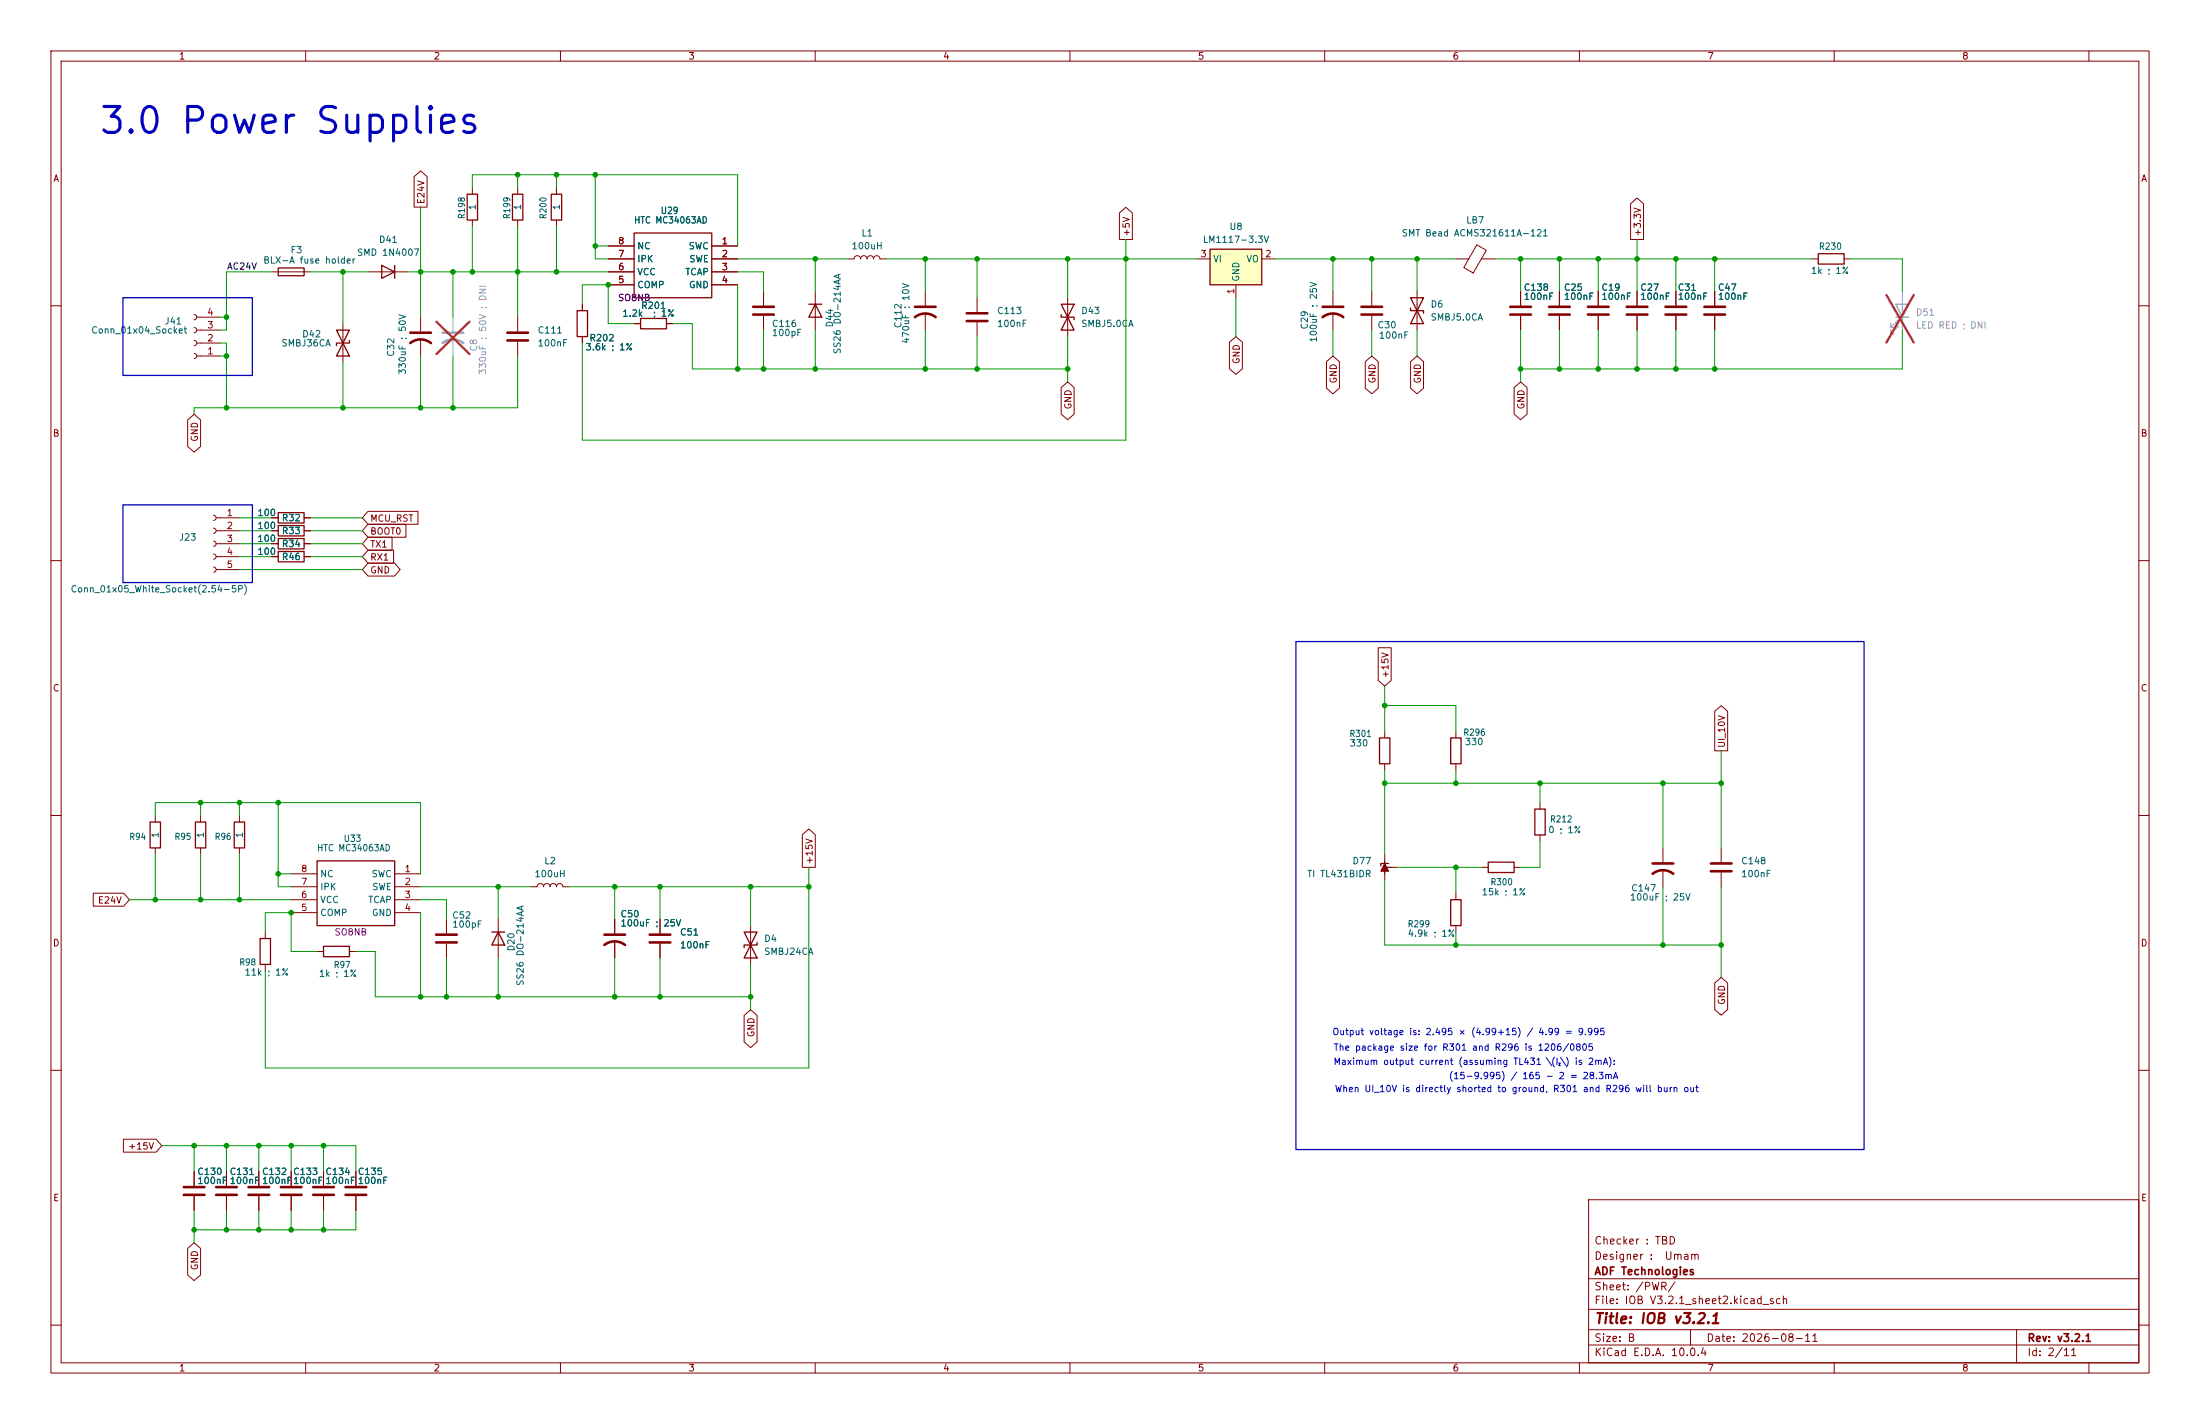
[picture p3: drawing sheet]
<svg xmlns="http://www.w3.org/2000/svg" width="432mm" height="279mm" viewBox="0 0 432 279" stroke-linecap="round" stroke-linejoin="round" font-family="sans-serif">
<g fill="none" stroke="#840000" stroke-width=".2">
<path d="M10 10h411.8v259.4h-411.8zM12 12h407.8v255.4h-407.8zM60 10v2M110 10v2M160 10v2M210 10v2M260 10v2M310 10v2M360 10v2M410 10v2M92.7 36.8v1.3M101.6 36.8v1.3"/>
<path d="M109.2 36.8v1.3M53.3 53.3h7.7M72.4 53.3h7.6M92.7 43.2v1.3M101.6 43.2v1.3M109.2 43.2v1.3M114.3 59.7v1.3M119.4 53.3h5.1M119.4 50.8h5.1M119.4 48.3h5.1M119.4 55.9h5.1M139.7 53.3h5.1"/>
<path d="M139.7 50.8h5.1M139.7 48.3h5.1M139.7 55.9h5.1M149.9 57.2v2.7M160 57.2v7.6M166.4 50.8h1.2a.63 .63 0 0 1 .7-.6 .63 .63 0 0 1 .6 .6 .63 .63 0 0 1 .7-.6 .63 .63 0 0 1 .6 .6 .63 .63 0 0 1 .6-.6 .63 .63 0 0 1 .6 .6h.1a.63 .63 0 0 1 .6-.6 .63 .63 0 0 1 .6 .6h1.3M181.6 57.2v2.7M209.5 58.4v7.6M269.2 57.2v2.7M306.1 57.2v2.7M313.7 57.2v2.7M10 60h2"/>
<path d="M38.1 69.3l.4 .2 .1 .4-.1 .3-.4 .2M38.1 66.8l.4 .2 .1 .3-.1 .4-.4 .1M38.1 64.3l.4 .1 .1 .4-.1 .3-.4 .2M38.1 61.7l.4 .2 .1 .3-.1 .4-.4 .1M38.6 69.9h4.6M38.6 67.3h4.6M38.6 64.8h4.6M38.6 62.2h4.6M67.3 63.5v7.6M82.5 62.2v2.8M82.5 66.5v3.4M101.6 62.2v2.8"/>
<path d="M101.6 67.1v2.8M114.3 66v1.3M124.5 63.5h1.2M130.8 63.5h1.3M149.9 62v2.8M181.6 61.5v3.3M269.2 62v2.8M306.1 62v2.8M313.7 62v2.8M419.8 60h2M10 110h2M41.9 101.1l.4 .1 .1 .4-.1 .4-.4 .1"/>
<path d="M41.9 103.6l.4 .2 .1 .3-.1 .4-.4 .1M41.9 106.2l.4 .1 .1 .4-.1 .3-.4 .2M41.9 108.7l.4 .2 .1 .3-.1 .4-.4 .1M41.9 111.3l.4 .1 .1 .4-.1 .3-.4 .2M42.4 101.6h4.6M42.4 104.1h4.6M42.4 106.7h4.6M42.4 109.2h4.6M42.4 111.8h4.6M53.3 101.6h1.3M53.3 104.1h1.3M53.3 106.7h1.3"/>
<path d="M53.3 109.2h1.3M59.7 101.6h1.3M59.7 104.1h1.3M59.7 106.7h1.3M59.7 109.2h1.3M419.8 110h2M10 160h2M271.8 143.5v1.3M271.8 149.9v1.2M285.7 143.5v1.3M285.7 149.9v1.2M302.3 157.5v1.3"/>
<path d="M419.8 160h2M30.5 160v1.3M30.5 166.4v1.2M39.4 160v1.3M39.4 166.4v1.2M47 160v1.3M47 166.4v1.2M57.1 174h5.1M57.1 171.5h5.1M57.1 176.5h5.1M57.1 179.1h5.1M77.5 174h5"/>
<path d="M77.5 171.5h5M77.5 176.5h5M77.5 179.1h5M104.1 174l1.3-.1a.63 .63 0 0 1 .7-.5 .63 .63 0 0 1 .6 .6v-.1a.63 .63 0 0 1 .6-.5 .63 .63 0 0 1 .6 .6l.1-.1a.63 .63 0 0 1 .6-.5 .63 .63 0 0 1 .6 .6v-.1a.63 .63 0 0 1 .7-.5 .63 .63 0 0 1 .6 .6h1.3M271.8 168.9v2.6M271.8 170.2h2.5M271.8 167.6v5.1M285.7 175.3v1.2M290.8 170.2h1.3M297.2 170.2h1.2M302.3 163.8v1.3M326.4 166.4v2.8"/>
<path d="M326.4 170.7v3.3M337.8 166.4v2.8M337.8 171.2v2.8M52.1 182.9v1.3M52.1 189.2v1.3M62.2 186.7h1.3M68.6 186.7h1.2M87.6 180.3v2.8M87.6 185.2v2.8M97.8 180.3v7.7M120.6 180.3v2.8M120.6 184.7v3.3"/>
<path d="M129.5 180.3v2.8M129.5 185.2v2.8M147.3 181.6v7.6M285.7 181.6v1.3M10 210h2M419.8 210h2M38.1 229.9v2.8M38.1 234.7v2.8M44.4 229.9v2.8M44.4 234.7v2.8M50.8 229.9v2.8M50.8 234.7v2.8"/>
<path d="M57.1 229.9v2.8M57.1 234.7v2.8M63.5 229.9v2.8M63.5 234.7v2.8M69.8 229.9v2.8M69.8 234.7v2.8M311.8 235.4h108v32h-108zM10 260h2M311.8 256.9h108M311.8 250.9h108M419.8 260h2M60 267.4v2"/>
<path d="M110 267.4v2M160 267.4v2M210 267.4v2M260 267.4v2M310 267.4v2M311.8 263.9h108M311.8 260.9h108M331.8 260.9v3M360 267.4v2M395.8 260.9v6.5M410 267.4v2"/>
</g>
<g fill="none" stroke="#840000" stroke-width=".51">
<path d="M80.5 67.3a3.3 3.3 0 0 1 4.1 0M80.5 65.3h4.1M99.6 65.3h4M99.6 66.8h4M147.8 60.2h4.1M147.8 61.7h4.1M179.6 62.2a3.3 3.3 0 0 1 4 0M179.6 60.2h4M267.2 60.2h4.1M267.2 61.7h4.1M304 60.2h4.1M304 61.7h4.1"/>
<path d="M311.7 60.2h4M311.7 61.7h4M324.4 171.5a3.3 3.3 0 0 1 4 0M324.4 169.4h4M335.8 169.4h4.1M335.8 170.9h4.1M85.6 183.4h4.1M85.6 184.9h4.1M118.6 185.4a3.3 3.3 0 0 1 4.1 0M118.6 183.4h4.1M127.5 183.4h4.1M127.5 184.9h4.1"/>
<path d="M36.1 232.9h4M36.1 234.4h4M42.4 232.9h4.1M42.4 234.4h4.1M48.8 232.9h4M48.8 234.4h4M55.1 232.9h4.1M55.1 234.4h4.1M61.5 232.9h4M61.5 234.4h4M67.8 232.9h4.1M67.8 234.4h4.1"/>
</g>
<g fill="none" stroke="#840000" stroke-width=".25">
<path d="M91.7 38.1h2v5.1h-2zM100.6 38.1h2v5.1h-2zM108.2 38.1h2v5.1h-2zM54.6 52.6h5.1v1.5h-5.1zM74.9 52.1l2.6 1.2-2.6 1.3zM77.5 52.1v2.5M124.5 45.7h15.2v12.7h-15.2zM158.7 59.7h2.6M160 59.7l1.3 2.5h-2.6zM208.3 59.7l2.5 5.1h-2.5l2.5-5.1zM66 64.8l2.6 5.1h-2.6l2.6-5.1zM68.6 66.8v.5h-2.6v.5"/>
<path d="M113.3 61h2v5h-2zM125.7 62.5h5.1v2h-5.1zM208.3 61.7v.5h2.5v.5M54.6 100.6h5.1v2h-5.1zM54.6 108.2h5.1v2h-5.1zM54.6 103.1h5.1v2.1h-5.1zM54.6 105.7h5.1v2h-5.1zM270.8 144.8h2v5.1h-2zM284.7 144.8h2.1v5.1h-2.1zM301.2 158.8h2.1v5h-2.1zM29.5 161.3h2v5.1h-2zM38.4 161.3h2v5.1h-2z"/>
<path d="M46 161.3h2v5.1h-2zM62.2 168.9h15.3v12.7h-15.3zM272.5 169.4h-1.5v.5M284.7 176.5h2.1v5.1h-2.1zM292.1 169.2h5.1v2h-5.1zM51.1 184.2h2v5h-2zM63.5 185.7h5.1v2h-5.1zM96.5 182.9h2.6M97.8 182.9l1.3 2.5h-2.6zM146 182.9l2.6 5.1h-2.6l2.6-5.1zM148.6 184.9v.5h-2.6v.5"/>
</g>
<path d="M86.9 67.3a3.3 3.3 0 0 1 4 0M86.9 65.3h4" fill="none" stroke="#a1a1a1" stroke-width=".51"/>
<path d="M88.9 62.2v2.8M88.9 66.5v3.4" fill="none" stroke="#a1a1a1" stroke-width=".2"/>
<path d="M85.7 63.1l6.4 6.4M92.1 63.1l-6.4 6.4" fill="none" stroke="#e12e31" stroke-width=".46"/>
<path d="M271.8 169.4l.7 1.5h-1.5z" fill="#840000" stroke="#840000" stroke-width=".2"/>
<path d="M237.5 48.9h10.1v7h-10.1z" fill="#ffffc2"/>
<path d="M237.5 48.9h10.1v7h-10.1zM276.9 58.4h2.5l-2.5 5.1h2.5zM356.9 49.8h5v2h-5zM276.9 60.5v.5h2.5v.5" fill="none" stroke="#840000" stroke-width=".25"/>
<g fill="none" stroke="#840000" stroke-width=".2">
<path d="M81.3 34.6l1.2-1.1 1.3 1.1v6h-2.5zM320 40l1.3-1.1 1.3 1.1v7h-2.6zM114.3 59.7v1.3M119.4 50.8h5.1M119.4 48.3h5.1M119.4 53.3h5.1M119.4 55.9h5.1M139.7 50.8h5.1M139.7 48.3h5.1M139.7 53.3h5.1M139.7 55.9h5.1M191.8 58.4v2.8"/>
<path d="M219.7 41.8l1.3-1.1 1.3 1.1v5.2h-2.6zM234.9 50.8h2.6M242.6 55.9v2.5M247.6 50.8h2.6M261.6 57.2v2.7M278.1 57.2v7.6M285.7 50.8h2.6M289.9 48l1.8 1.1-2.5 4.5-1.9-1.1zM290.8 50.8h2.6M298.4 57.2v2.7M306.1 57.2v2.7M313.7 57.2v2.7"/>
<path d="M321.3 57.2v2.7M328.9 57.2v2.7M336.5 57.2v2.7M355.6 50.8h1.3M361.9 50.8h1.3M114.3 66v1.3M124.5 63.5h1.2M130.8 63.5h1.3M191.8 63.2v2.8M208.3 76l1.2-1.1 1.3 1.1v5.2l-1.3 1.2-1.2-1.2zM241.3 67.2l1.3-1.2 1.2 1.2v5.2l-1.2 1.1-1.3-1.1zM260.3 71l1.3-1.1 1.3 1.1v5.2l-1.3 1.1-1.3-1.1z"/>
<path d="M261.6 61.5v3.3M268 71l1.2-1.1 1.3 1.1v5.2l-1.3 1.1-1.2-1.1zM276.9 71l1.2-1.1 1.3 1.1v5.2l-1.3 1.1-1.2-1.1zM297.2 76l1.2-1.1 1.3 1.1v5.2l-1.3 1.2-1.2-1.2zM298.4 62v2.8M306.1 62v2.8M313.7 62v2.8M321.3 62v2.8M328.9 62v2.8M336.5 62v2.8M36.8 82.4l1.3-1.1 1.3 1.1v5.2l-1.3 1.1-1.3-1.1zM53.3 101.6h1.3"/>
<path d="M53.3 109.2h1.3M53.3 104.1h1.3M53.3 106.7h1.3M59.7 101.6h1.3M59.7 109.2h1.3M59.7 104.1h1.3M59.7 106.7h1.3M72.2 110.5h5.2l1.1 1.3-1.1 1.2h-5.2l-1.1-1.2zM72.2 107.9h5.1v2.6h-5.1l-1.1-1.3zM72.2 102.9h7.5v2.5h-7.5l-1.1-1.3zM72.2 105.4h4.8v2.6h-4.8l-1.1-1.3zM72.2 100.3h9.8v2.6h-9.8l-1.1-1.3z"/>
<path d="M270.5 127.1h2.6v6.4l-1.3 1.1-1.3-1.1zM336.5 139.6l1.3-1.1 1.3 1.1v7.7h-2.6zM18.3 175.3h6l1.1 1.2-1.1 1.3h-6zM157.5 163.8l1.2-1.1 1.3 1.1v6.4h-2.5zM120.6 180.3v2.8M120.6 184.7v3.3M129.5 180.3v2.8M129.5 185.2v2.8M146 199.2l1.3-1.1 1.3 1.1v5.2l-1.3 1.1-1.3-1.1zM336.5 192.9l1.3-1.1 1.3 1.1v5.2l-1.3 1.1-1.3-1.1zM24.2 223.5h6.4l1.1 1.3-1.1 1.3h-6.4zM38.1 229.9v2.8"/>
<path d="M38.1 234.7v2.8M44.4 229.9v2.8M44.4 234.7v2.8M50.8 229.9v2.8M50.8 234.7v2.8M57.1 229.9v2.8M57.1 234.7v2.8M63.5 229.9v2.8M63.5 234.7v2.8M69.8 229.9v2.8M69.8 234.7v2.8M36.8 245l1.3-1.2 1.3 1.2v5.2l-1.3 1.1-1.3-1.1z"/>
</g>
<path d="M189.7 61.5h4.1M189.7 63h4.1M259.6 62.2a3.3 3.3 0 0 1 4.1 0M259.6 60.2h4.1M296.4 60.2h4.1M296.4 61.7h4.1M319.3 60.2h4M319.3 61.7h4M326.9 60.2h4.1M326.9 61.7h4.1M334.5 60.2h4.1M334.5 61.7h4.1" fill="none" stroke="#840000" stroke-width=".51"/>
<path d="M373.4 57.2v7.6M372.6 64l-1.5 1.5v-.7v.7h.8M372.6 62.7l-1.5 1.6v-.8v.8h.8" fill="none" stroke="#a1a1a1" stroke-width=".2"/>
<path d="M372.1 59.7h2.5l-1.2 2.5zM372.1 62.2h2.5" fill="none" stroke="#a1a1a1" stroke-width=".25"/>
<path d="M370.3 57.9l5.3 9.3M375.6 57.9l-5.3 9.3" fill="none" stroke="#e12e31" stroke-width=".46"/>
<g fill="none" stroke="#009600" stroke-width=".2">
<path d="M92.7 36.8v-2.5h52.1v14M101.6 34.3v2.5M109.2 34.3v2.5M116.8 34.3v16.5h2.6M53.3 53.3h-8.9v11.5h-1.2M61 53.3h11.4M67.3 53.3v10.2M80 53.3h39.4M82.5 40.6v21.6M88.9 53.3v8.9M92.7 44.5v8.8M101.6 44.5v17.7"/>
<path d="M109.2 44.5v8.8M114.3 59.7v-3.8h5.1v7.6h5.1M116.8 48.3h2.6M144.8 53.3h5.1v3.9M144.8 50.8h21.6M144.8 55.9v16.5M160 50.8v6.4M174 50.8h60.9M181.6 50.8v6.4M191.8 50.8v7.6M209.5 50.8v7.6M221 47v39.4h-106.7v-19.1"/>
<path d="M242.6 58.4v7.6M250.2 50.8h35.5M261.6 50.8v6.4M269.2 50.8v6.4M278.1 50.8v6.4M293.4 50.8h62.2M298.4 50.8v6.4M306.1 50.8v6.4M313.7 50.8v6.4M321.3 47v10.2M328.9 50.8v6.4M336.5 50.8v6.4"/>
<path d="M363.2 50.8h10.2v6.4M43.2 67.3h1.2v12.7M43.2 62.2h1.2M43.2 69.9h1.2M67.3 71.1v8.9M82.5 69.9v10.1M88.9 69.9v10.1M101.6 69.9v10.1h-63.5v1.3M132.1 63.5h3.8v8.9h73.6M149.9 64.8v7.6M160 64.8v7.6M181.6 64.8v7.6"/>
<path d="M191.8 66v6.4M209.5 66v8.9M261.6 64.8v5.1M269.2 64.8v5.1M278.1 64.8v5.1M298.4 64.8v10.1M306.1 64.8v7.6M313.7 64.8v7.6M321.3 64.8v7.6M328.9 64.8v7.6M336.5 64.8v7.6M373.4 64.8v7.6h-75"/>
<path d="M47 106.7h6.3M47 104.1h6.3M47 101.6h6.3M47 109.2h6.3M47 111.8h24.1M61 106.7h10.1M61 104.1h10.1M61 101.6h10.1M61 109.2h10.1M271.8 134.6v8.9M271.8 138.4h13.9v5.1M39.4 157.5v2.5"/>
<path d="M47 157.5v2.5M54.6 157.5v16.5h2.5M271.8 153.7h66M271.8 151.1v16.5M285.7 151.1v2.6M302.3 153.7v3.8M326.4 153.7v12.7M337.8 147.3v19.1M25.4 176.5h31.7M30.5 160v-2.5h52v14M30.5 167.6v8.9M39.4 167.6v8.9"/>
<path d="M47 167.6v8.9M54.6 171.5h2.5M82.5 176.5h5.1v3.8M82.5 174h21.6M82.5 179.1v16.5M97.8 174v6.3M111.8 174h46.9M120.6 174v6.3M129.5 174v6.3M147.3 174v7.6M158.7 170.2v39.4h-106.6v-19.1M271.8 172.7v12.7h66"/>
<path d="M274.3 170.2h16.5M285.7 170.2v5.1M302.3 165.1v5.1h-3.9M326.4 174v11.4M337.8 174v17.8M52.1 182.9v-3.8h5v7.6h5.1M69.8 186.7h3.9v8.9h73.6M87.6 188v7.6M97.8 188v7.6M120.6 188v7.6M129.5 188v7.6M147.3 189.2v8.9"/>
<path d="M285.7 182.9v2.5M31.7 224.8h38.1v5.1M38.1 224.8v5.1M38.1 237.5v6.3M44.4 224.8v5.1M44.4 237.5v3.8M50.8 224.8v5.1M50.8 237.5v3.8M57.1 224.8v5.1M57.1 237.5v3.8M63.5 224.8v5.1M63.5 237.5v3.8"/>
<path d="M69.8 237.5v3.8h-31.7"/>
</g>
<path d="M24.1 58.4h25.4v15.3h-25.4zM24.1 99.1h25.4v15.2h-25.4zM254.4 125.9h111.5v99.7h-111.5z" fill="none" stroke="#0000c2" stroke-width=".25"/>
<g fill="#009600" stroke="#009600" stroke-width=".2">
<circle cx="44.4" cy="62.2" r=".46"/>
<circle cx="88.9" cy="53.3" r=".46"/>
<circle cx="92.7" cy="53.3" r=".46"/>
<circle cx="82.5" cy="53.3" r=".46"/>
<circle cx="67.3" cy="53.3" r=".46"/>
<circle cx="44.4" cy="69.9" r=".46"/>
<circle cx="44.4" cy="80" r=".46"/>
<circle cx="54.6" cy="171.5" r=".46"/>
<circle cx="47" cy="176.5" r=".46"/>
<circle cx="30.5" cy="176.5" r=".46"/>
<circle cx="39.4" cy="176.5" r=".46"/>
<circle cx="54.6" cy="157.5" r=".46"/>
<circle cx="109.2" cy="53.3" r=".46"/>
<circle cx="101.6" cy="53.3" r=".46"/>
<circle cx="116.8" cy="48.3" r=".46"/>
<circle cx="116.8" cy="34.3" r=".46"/>
<circle cx="109.2" cy="34.3" r=".46"/>
<circle cx="101.6" cy="34.3" r=".46"/>
<circle cx="88.9" cy="80" r=".46"/>
<circle cx="119.4" cy="55.9" r=".46"/>
<circle cx="57.1" cy="179.1" r=".46"/>
<circle cx="57.1" cy="224.8" r=".46"/>
<circle cx="50.8" cy="224.8" r=".46"/>
<circle cx="63.5" cy="224.8" r=".46"/>
<circle cx="82.5" cy="195.6" r=".46"/>
<circle cx="87.6" cy="195.6" r=".46"/>
<circle cx="181.6" cy="72.4" r=".46"/>
<circle cx="160" cy="72.4" r=".46"/>
<circle cx="191.8" cy="72.4" r=".46"/>
<circle cx="144.8" cy="72.4" r=".46"/>
<circle cx="181.6" cy="50.8" r=".46"/>
<circle cx="160" cy="50.8" r=".46"/>
<circle cx="44.4" cy="224.8" r=".46"/>
<circle cx="57.1" cy="241.3" r=".46"/>
<circle cx="50.8" cy="241.3" r=".46"/>
<circle cx="63.5" cy="241.3" r=".46"/>
<circle cx="38.1" cy="241.3" r=".46"/>
<circle cx="44.4" cy="241.3" r=".46"/>
<circle cx="38.1" cy="224.8" r=".46"/>
<circle cx="82.5" cy="80" r=".46"/>
<circle cx="67.3" cy="80" r=".46"/>
<circle cx="47" cy="157.5" r=".46"/>
<circle cx="39.4" cy="157.5" r=".46"/>
<circle cx="337.8" cy="185.4" r=".46"/>
<circle cx="326.4" cy="185.4" r=".46"/>
<circle cx="285.7" cy="185.4" r=".46"/>
<circle cx="209.5" cy="72.4" r=".46"/>
<circle cx="147.3" cy="195.6" r=".46"/>
<circle cx="158.7" cy="174" r=".46"/>
<circle cx="149.9" cy="72.4" r=".46"/>
<circle cx="147.3" cy="174" r=".46"/>
<circle cx="129.5" cy="195.6" r=".46"/>
<circle cx="129.5" cy="174" r=".46"/>
<circle cx="97.8" cy="174" r=".46"/>
<circle cx="120.6" cy="174" r=".46"/>
<circle cx="97.8" cy="195.6" r=".46"/>
<circle cx="120.6" cy="195.6" r=".46"/>
<circle cx="209.5" cy="50.8" r=".46"/>
<circle cx="221" cy="50.8" r=".46"/>
<circle cx="191.8" cy="50.8" r=".46"/>
<circle cx="321.3" cy="50.8" r=".46"/>
<circle cx="328.9" cy="50.8" r=".46"/>
<circle cx="313.7" cy="50.8" r=".46"/>
<circle cx="336.5" cy="72.4" r=".46"/>
<circle cx="336.5" cy="50.8" r=".46"/>
<circle cx="328.9" cy="72.4" r=".46"/>
<circle cx="298.4" cy="50.8" r=".46"/>
<circle cx="278.1" cy="50.8" r=".46"/>
<circle cx="306.1" cy="72.4" r=".46"/>
<circle cx="298.4" cy="72.4" r=".46"/>
<circle cx="321.3" cy="72.4" r=".46"/>
<circle cx="313.7" cy="72.4" r=".46"/>
<circle cx="269.2" cy="50.8" r=".46"/>
<circle cx="261.6" cy="50.8" r=".46"/>
<circle cx="306.1" cy="50.8" r=".46"/>
<circle cx="285.7" cy="153.7" r=".46"/>
<circle cx="285.7" cy="170.2" r=".46"/>
<circle cx="302.3" cy="153.7" r=".46"/>
<circle cx="337.8" cy="153.7" r=".46"/>
<circle cx="326.4" cy="153.7" r=".46"/>
<circle cx="271.8" cy="138.4" r=".46"/>
<circle cx="271.8" cy="153.7" r=".46"/>
</g>
<text font-size="5.1" fill="#0000c2" x="19.2" y="27.5">3.0 Power Supplies</text>
<text font-size="2" fill="#840000" x="312.8" y="260.2">Title: IOB v3.2.1</text>
<g font-size="1.5" fill="#840000">
<text x="312.8" y="244.5">Checker : TBD</text>
<text x="312.8" y="250.5">ADF Technologies</text>
<text x="312.8" y="247.5">Designer :</text>
<text x="326.6" y="247.5">Umam</text>
<text x="312.8" y="256.2">File: IOB V3.2.1_sheet2.kicad_sch</text>
<text x="312.8" y="253.5">Sheet: /PWR/</text>
<text x="312.8" y="263.6">Size: B</text>
<text x="334.8" y="263.6">Date: 2026-08-11</text>
<text x="397.8" y="263.6">Rev: v3.2.1</text>
<text x="312.8" y="266.4">KiCad E.D.A. 10.0.4</text>
<text x="397.8" y="266.4">Id: 2/11</text>
</g>
<g font-size="1.3" fill="#840000">
<text x="35" y="12">1</text>
<text x="85" y="12">2</text>
<text x="135" y="12">3</text>
<text x="185" y="12">4</text>
<text x="235" y="12">5</text>
<text x="285" y="12">6</text>
<text x="335" y="12">7</text>
<text x="385" y="12">8</text>
<text x="10.3" y="36">A</text>
<text x="420.1" y="36">A</text>
<text x="83.6" y="40.2" transform="rotate(-90 83.6 40.2)">E24V</text>
<text x="222" y="46.5" transform="rotate(-90 222 46.5)">+5V</text>
<text x="322.4" y="46.5" transform="rotate(-90 322.4 46.5)">+3.3V</text>
<text x="243.6" y="71.5" transform="rotate(-90 243.6 71.5)">GND</text>
<text x="262.7" y="75.4" transform="rotate(-90 262.7 75.4)">GND</text>
<text x="270.3" y="75.4" transform="rotate(-90 270.3 75.4)">GND</text>
<text x="279.2" y="75.4" transform="rotate(-90 279.2 75.4)">GND</text>
<text x="210.6" y="80.4" transform="rotate(-90 210.6 80.4)">GND</text>
<text x="299.5" y="80.4" transform="rotate(-90 299.5 80.4)">GND</text>
<text x="10.3" y="86">B</text>
<text x="39.2" y="86.8" transform="rotate(-90 39.2 86.8)">GND</text>
<text x="420.1" y="86">B</text>
<text x="72.5" y="105.2">BOOT0</text>
<text x="72.5" y="107.7">TX1</text>
<text x="72.5" y="102.7">MCU_RST</text>
<text x="72.5" y="112.8">GND</text>
<text x="72.5" y="110.3">RX1</text>
<text x="10.3" y="136">C</text>
<text x="272.8" y="133.2" transform="rotate(-90 272.8 133.2)">+15V</text>
<text x="420.1" y="136">C</text>
<text x="338.9" y="146.8" transform="rotate(-90 338.9 146.8)">UI_10V</text>
<text x="159.8" y="169.7" transform="rotate(-90 159.8 169.7)">+15V</text>
<text x="19.1" y="177.6">E24V</text>
<text x="10.3" y="186">D</text>
<text x="420.1" y="186">D</text>
<text x="338.9" y="197.3" transform="rotate(-90 338.9 197.3)">GND</text>
<text x="148.4" y="203.6" transform="rotate(-90 148.4 203.6)">GND</text>
<text x="25" y="225.9">+15V</text>
<text x="10.3" y="236">E</text>
<text x="420.1" y="236">E</text>
<text x="39.2" y="249.3" transform="rotate(-90 39.2 249.3)">GND</text>
<text x="35" y="269.4">1</text>
<text x="85" y="269.4">2</text>
<text x="135" y="269.4">3</text>
<text x="185" y="269.4">4</text>
<text x="235" y="269.4">5</text>
<text x="285" y="269.4">6</text>
<text x="335" y="269.4">7</text>
<text x="385" y="269.4">8</text>
</g>
<g font-size="1.3" fill="#006464">
<text x="93.7" y="41.3" transform="rotate(-90 93.7 41.3)">1</text>
<text x="102.6" y="41.3" transform="rotate(-90 102.6 41.3)">1</text>
<text x="110.2" y="41.3" transform="rotate(-90 110.2 41.3)">1</text>
<text x="74.3" y="48">D41</text>
<text x="124.4" y="44.2">HTC MC34063AD</text>
<text x="129.6" y="42.3">U29</text>
<text x="169" y="46.7">L1</text>
<text x="236" y="48">LM1117-3.3V</text>
<text x="241.2" y="45.4">U8</text>
<text x="275" y="46.7">SMT Bead ACMS321611A-121</text>
<text x="287.7" y="44.2">LB7</text>
<text x="51.6" y="52">BLX-A fuse holder</text>
<text x="56.9" y="50">F3</text>
<text x="70" y="50.5">SMD 1N4007</text>
<text x="125" y="51.8">IPK</text>
<text x="125" y="49.2">NC</text>
<text x="135.1" y="49.2">SWC</text>
<text x="135.2" y="51.8">SWE</text>
<text x="167" y="49.2">100uH</text>
<text x="238" y="51.8">VI</text>
<text x="244.5" y="51.8">VO</text>
<text x="356.9" y="49.3">R230</text>
<text x="125" y="56.9">COMP</text>
<text x="125" y="54.3">VCC</text>
<text x="134.4" y="54.3">TCAP</text>
<text x="135.1" y="56.9">GND</text>
<text x="243.5" y="55.4" transform="rotate(-90 243.5 55.4)">GND</text>
<text x="299" y="57.4">C138</text>
<text x="299" y="59.1">100nF</text>
<text x="306.8" y="59.1">100nF</text>
<text x="306.8" y="57.4">C25</text>
<text x="314.2" y="59.1">100nF</text>
<text x="314.2" y="57.4">C19</text>
<text x="321.8" y="59.1">100nF</text>
<text x="321.8" y="57.4">C27</text>
<text x="329.2" y="59.1">100nF</text>
<text x="329.2" y="57.4">C31</text>
<text x="337.1" y="59.1">100nF</text>
<text x="337.1" y="57.4">C47</text>
<text x="355.3" y="54.1">1k ; 1%</text>
<text x="17.8" y="65.7">Conn_01x04_Socket</text>
<text x="32.2" y="64">J41</text>
<text x="105.4" y="65.7">C111</text>
<text x="122" y="62.4">1.2k</text>
<text x="125.7" y="60.9">R201</text>
<text x="128" y="62.4">; 1%</text>
<text x="151.4" y="64.5">C116</text>
<text x="163.8" y="64.4" transform="rotate(-90 163.8 64.4)">D44</text>
<text x="177.2" y="64.5" transform="rotate(-90 177.2 64.5)">C112</text>
<text x="195.6" y="61.9">C113</text>
<text x="195.6" y="64.5">100nF</text>
<text x="212.1" y="64.5">SMBJ5.0CA</text>
<text x="212.1" y="61.9">D43</text>
<text x="257" y="64.8" transform="rotate(-90 257 64.8)">C29</text>
<text x="270.3" y="64.7">C30</text>
<text x="280.7" y="60.7">D6</text>
<text x="280.7" y="63.2">SMBJ5.0CA</text>
<text x="55.1" y="68.3">SMBJ36CA</text>
<text x="59.2" y="66.5">D42</text>
<text x="77.7" y="70.1" transform="rotate(-90 77.7 70.1)">C32</text>
<text x="105.4" y="68.3">100nF</text>
<text x="114.8" y="69">3.6k ; 1%</text>
<text x="115.6" y="67.3">R202</text>
<text x="151.4" y="66.2">100pF</text>
<text x="165.3" y="69.6" transform="rotate(-90 165.3 69.6)">SS26 DO-214AA</text>
<text x="178.8" y="67.6" transform="rotate(-90 178.8 67.6)">470uF ; 10V</text>
<text x="258.8" y="67.3" transform="rotate(-90 258.8 67.3)">100uF ; 25V</text>
<text x="270.5" y="66.8">100nF</text>
<text x="80" y="73.7" transform="rotate(-90 80 73.7)">330uF ; 50V</text>
<text x="50.4" y="101.6">100</text>
<text x="35" y="106.4">J23</text>
<text x="50.4" y="104.1">100</text>
<text x="50.4" y="106.6">100</text>
<text x="55.2" y="102.6">R32</text>
<text x="55.2" y="105.1">R33</text>
<text x="55.2" y="107.7">R34</text>
<text x="50.4" y="109.2">100</text>
<text x="55.2" y="110.2">R46</text>
<text x="13.8" y="116.5">Conn_01x05_White_Socket(2.54-5P)</text>
<text x="264.8" y="146.8">330</text>
<text x="287.4" y="146.5">330</text>
<text x="31.5" y="164.5" transform="rotate(-90 31.5 164.5)">1</text>
<text x="40.3" y="164.5" transform="rotate(-90 40.3 164.5)">1</text>
<text x="48" y="164.5" transform="rotate(-90 48 164.5)">1</text>
<text x="62.1" y="167.3">HTC MC34063AD</text>
<text x="67.4" y="165.5">U33</text>
<text x="303.8" y="163.8">0 ; 1%</text>
<text x="62.7" y="172.4">NC</text>
<text x="72.8" y="172.4">SWC</text>
<text x="104.8" y="172.4">100uH</text>
<text x="106.7" y="169.9">L2</text>
<text x="256.4" y="172.4">TI TL431BIDR</text>
<text x="265.3" y="169.9">D77</text>
<text x="341.6" y="169.9">C148</text>
<text x="341.6" y="172.4">100nF</text>
<text x="62.7" y="177.5">VCC</text>
<text x="62.7" y="175">IPK</text>
<text x="72.2" y="177.5">TCAP</text>
<text x="72.9" y="175">SWE</text>
<text x="290.7" y="176">15k ; 1%</text>
<text x="319.8" y="177">100uF</text>
<text x="320" y="175.2">C147</text>
<text x="326.6" y="177">; 25V</text>
<text x="62.7" y="180">COMP</text>
<text x="72.9" y="180">GND</text>
<text x="88.7" y="182.3">100pF</text>
<text x="88.7" y="180.5">C52</text>
<text x="121.7" y="182.1">100uF ;</text>
<text x="121.7" y="180.3">C50</text>
<text x="130.1" y="182.1">25V</text>
<text x="133.4" y="183.9">C51</text>
<text x="149.9" y="185.1">D4</text>
<text x="276.2" y="184.1">4.9k ; 1%</text>
<text x="47.9" y="191.7">11k</text>
<text x="52.3" y="191.7">; 1%</text>
<text x="62.5" y="192">1k ; 1%</text>
<text x="101.3" y="186.8" transform="rotate(-90 101.3 186.8)">D20</text>
<text x="133.4" y="186.4">100nF</text>
<text x="149.9" y="187.7">SMBJ24CA</text>
<text x="103.1" y="193.5" transform="rotate(-90 103.1 193.5)">SS26 DO-214AA</text>
<text x="38.6" y="230.8">C130</text>
<text x="38.6" y="232.6">100nF</text>
<text x="45" y="230.8">C131</text>
<text x="45" y="232.6">100nF</text>
<text x="51.3" y="230.8">C132</text>
<text x="51.3" y="232.6">100nF</text>
<text x="57.4" y="230.8">C133</text>
<text x="57.4" y="232.6">100nF</text>
<text x="63.8" y="230.8">C134</text>
<text x="63.8" y="232.6">100nF</text>
<text x="70.1" y="230.8">C135</text>
<text x="70.1" y="232.6">100nF</text>
</g>
<text font-size="1.3" fill="#0f0f0f" x="44.4" y="53.2">AC24V</text>
<g font-size="1.3" fill="#a90000">
<text x="121.2" y="53.3">6</text>
<text x="121.2" y="50.8">7</text>
<text x="121.2" y="48.2">8</text>
<text x="141.5" y="48.2">1</text>
<text x="141.5" y="50.8">2</text>
<text x="141.5" y="53.3">3</text>
<text x="235.5" y="50.8">3</text>
<text x="248.2" y="50.8">2</text>
<text x="121.2" y="55.9">5</text>
<text x="141.5" y="55.9">4</text>
<text x="242.5" y="57.9" transform="rotate(-90 242.5 57.9)">1</text>
<text x="40.6" y="64.7">3</text>
<text x="40.6" y="62.2">4</text>
<text x="40.6" y="69.8">1</text>
<text x="40.6" y="67.3">2</text>
<text x="44.4" y="101.6">1</text>
<text x="44.4" y="104.1">2</text>
<text x="44.4" y="106.7">3</text>
<text x="44.4" y="109.2">4</text>
<text x="44.4" y="111.7">5</text>
<text x="59" y="174">7</text>
<text x="59" y="171.4">8</text>
<text x="79.3" y="171.4">1</text>
<text x="79.3" y="174">2</text>
<text x="59" y="179">5</text>
<text x="59" y="176.5">6</text>
<text x="79.3" y="176.5">3</text>
<text x="79.3" y="179">4</text>
</g>
<g font-size="1.3" fill="#840084">
<text x="121.2" y="59.4">SO8NB</text>
<text x="65.6" y="183.9">SO8NB</text>
</g>
<g font-size="1.3" fill="#989898">
<text x="375.9" y="62.2">D51</text>
<text x="375.9" y="64.8">LED RED ; DNI</text>
<text x="93.9" y="69.1" transform="rotate(-90 93.9 69.1)">C8</text>
<text x="95.7" y="73.7" transform="rotate(-90 95.7 73.7)">330uF ; 50V ; DNI</text>
</g>
<g font-size="1.3" fill="#0000c2">
<text x="261.4" y="203.4">Output voltage is: 2.495 × (4.99+15) / 4.99 = 9.995</text>
<text x="261.6" y="209.3">Maximum output current (assuming TL431 \(I \) is 2mA):</text>
<text x="261.7" y="206.5">The package size for R301 and R296 is 1206/0805</text>
<text x="261.9" y="214.6">When UI_10V is directly shorted to ground, R301 and R296 will burn out</text>
<text x="284.3" y="212">(15-9.995) / 165 - 2 = 28.3mA</text>
</g>
<g font-size="1.2" fill="#006464">
<text x="91.6" y="43.1" transform="rotate(-90 91.6 43.1)">R198</text>
<text x="100.4" y="43.1" transform="rotate(-90 100.4 43.1)">R199</text>
<text x="107.6" y="43.1" transform="rotate(-90 107.6 43.1)">R200</text>
<text x="264.8" y="144.9">R301</text>
<text x="287.1" y="144.6">R296</text>
<text x="304.1" y="161.7">R212</text>
<text x="25.3" y="165.1">R94</text>
<text x="34.2" y="165.1">R95</text>
<text x="42" y="165.1">R96</text>
<text x="292.4" y="174">R300</text>
<text x="276.2" y="182.2">R299</text>
<text x="46.9" y="189.7">R98</text>
<text x="65.4" y="190.2">R97</text>
</g>
<text font-size=".8" fill="#0000c2" x="305.8" y="209.3">z</text>
</svg>
